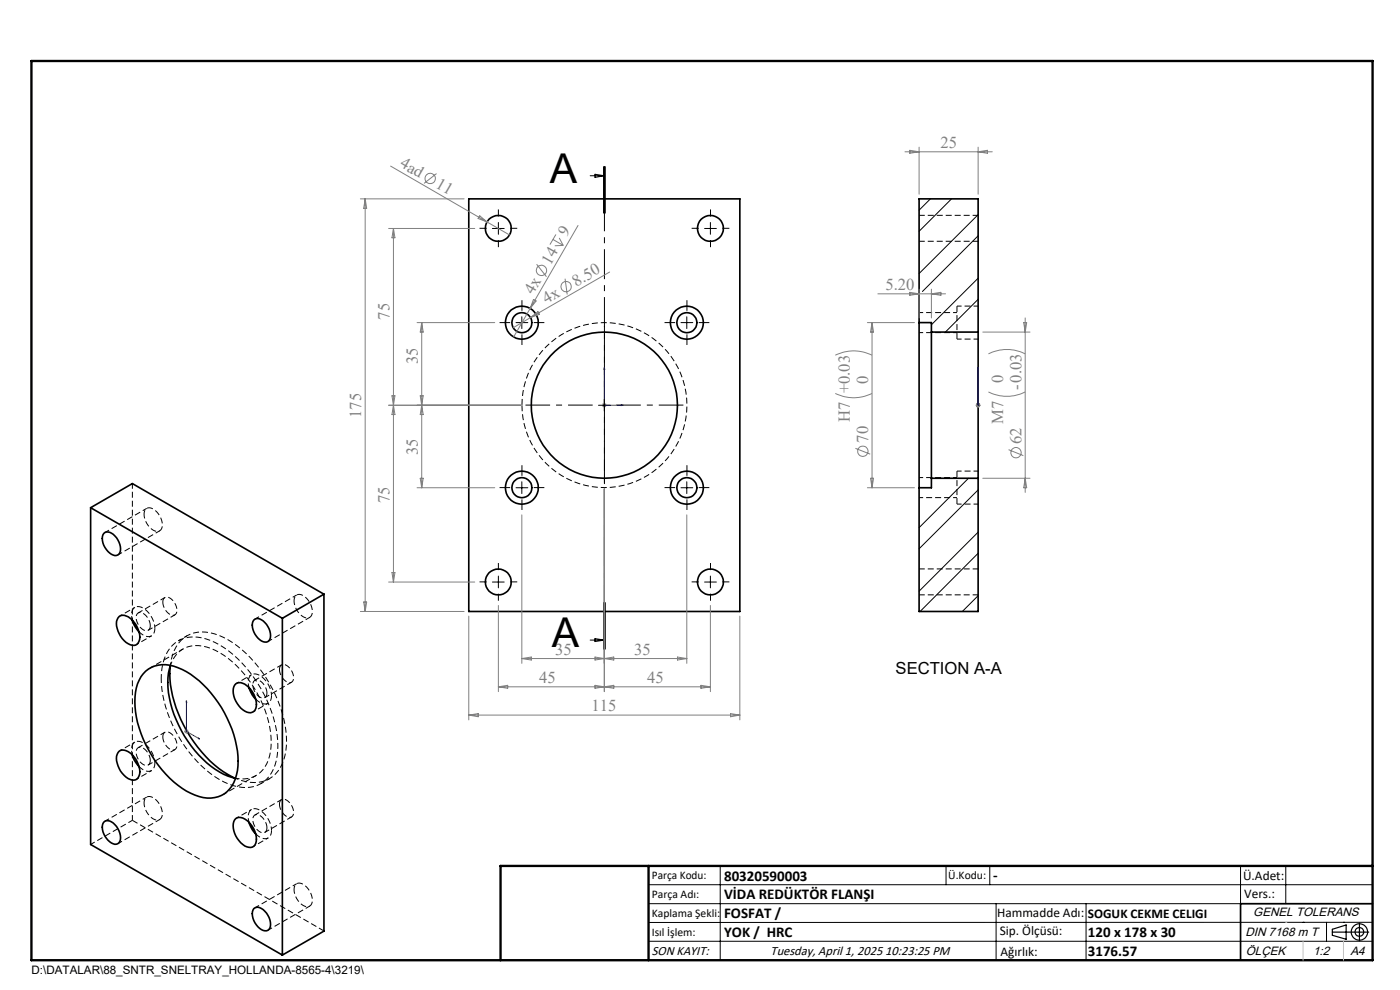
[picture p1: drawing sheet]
<svg xmlns="http://www.w3.org/2000/svg" width="297mm" height="210mm" viewBox="0 0 297 210" stroke-linecap="round" stroke-linejoin="round" font-family="sans-serif">
<path d="M203 64.9v7M110.7 85.9a17.5 17.5 0 0 1 25.9-15.3 17.5 17.5 0 0 1 1.2 30 17.5 17.5 0 0 1-27-13.3l-.1-1.4M203 99.9v7M31.9 132.7a.99 .99 0 0 1-.7 1.1 .99 .99 0 0 1-1.2-.4 2.64 2.64 0 0 1-.8-3.3 1.84 1.84 0 0 1 2.4 1.4l.3 1.2M34.5 127.7a.99 .99 0 0 1 .7-1 .99 .99 0 0 1 1.2 .4 2.64 2.64 0 0 1 .8 3.2 1.84 1.84 0 0 1-2.3-1.3l-.4-1.3M34.5 156.3a.99 .99 0 0 1 .7-1.1 .99 .99 0 0 1 1.2 .5 2.64 2.64 0 0 1 .8 3.2 1.84 1.84 0 0 1-2.3-1.3l-.4-1.3M56.6 147a.99 .99 0 0 1-.6 1.1 .99 .99 0 0 1-1.2-.5 2.64 2.64 0 0 1-.8-3.2 1.84 1.84 0 0 1 2.3 1.3l.3 1.3M59.3 142a.99 .99 0 0 1 .6-1.1 .99 .99 0 0 1 1.2 .5 2.64 2.64 0 0 1 .9 3.2 1.84 1.84 0 0 1-2.4-1.3l-.3-1.3M31.9 161.3a.99 .99 0 0 1-.7 1.1 .99 .99 0 0 1-1.2-.5 2.64 2.64 0 0 1-.8-3.2 1.84 1.84 0 0 1 2.4 1.3l.3 1.3M56.6 175.6a.99 .99 0 0 1-.6 1.1 .99 .99 0 0 1-1.2-.5 2.64 2.64 0 0 1-.8-3.2 1.84 1.84 0 0 1 2.3 1.3l.3 1.3M59.3 170.6a.99 .99 0 0 1 .6-1.1 .99 .99 0 0 1 1.2 .5 2.64 2.64 0 0 1 .9 3.2 1.84 1.84 0 0 1-2.4-1.3l-.3-1.3M68.7 197.5l-40.6-23.5" fill="none" stroke="#000" stroke-width=".21" stroke-dasharray="1.3 .6" stroke-linecap="butt"/>
<g fill="none" stroke="#000" stroke-width=".35">
<path d="M99.4 42.2h57.6v87.5h-57.6zM195 68.4v35.1M195 68.4v-26.2h12.5v28.2M195 68.4h2.6v2M197.6 70.4v31.1M197.6 70.4h9.9M207.5 70.4v31.1M19.2 107.7l40.7 23.5M19.2 107.7v71.4l40.7 23.5M19.2 107.7l8.9-5.1 40.6 23.4M22 113.2a1.59 1.59 0 0 1 2.4 .5 3.4 3.4 0 0 1 .9 3.8 1.34 1.34 0 0 1-2-.2 3.5 3.5 0 0 1-1.3-4.1zM197.6 101.5v2h-2.6"/>
<path d="M197.6 101.5h9.9M207.5 101.5v28.2h-12.5v-26.2M25.3 130.8a2.52 2.52 0 0 1 3.1 1.2 4.7 4.7 0 0 1 1.1 4 1.37 1.37 0 0 1-2.3 .6 5 5 0 0 1-2.3-5.2zM28 131.5l.5 1.1 1 1.4M53.8 131.5a1.38 1.38 0 0 1 2 .2 3.5 3.5 0 0 1 1.3 4.2 1.59 1.59 0 0 1-2.4-.5 3.4 3.4 0 0 1-.9-3.9zM59.9 131.2v71.4M68.7 126l-8.8 5.2M68.7 126v71.5l-8.8 5.1M25.3 159.3a2.52 2.52 0 0 1 3.1 1.2 4.7 4.7 0 0 1 1.1 4.1 1.39 1.39 0 0 1-2.3 .6 5.1 5.1 0 0 1-2.3-5.2zM30.9 142.4a6.7 6.7 0 0 1 7.8-.4 23.6 23.6 0 0 1 10.9 13.8 14.4 14.4 0 0 1 0 10.2 6 6 0 0 1-8.3 2.7 21.2 21.2 0 0 1-10.4-10.8 17.9 17.9 0 0 1-1.7-12.8 6.5 6.5 0 0 1 1.7-2.7zM36.1 141.2a25 25 0 0 0 5 16.2 22.2 22.2 0 0 0 8.8 7.7M36.2 141.1a17.4 17.4 0 0 0 1.7 12.8 21.7 21.7 0 0 0 10.5 10.7l1.6 .5"/>
<path d="M50 145.1a2.53 2.53 0 0 1 3.2 1.1 4.4 4.4 0 0 1 .9 4.5 1.66 1.66 0 0 1-2.6-.1 4.9 4.9 0 0 1-1.9-4.9zM52.8 145.8l.7 1.6 .8 .9M22 174.4a1.59 1.59 0 0 1 2.4 .5 3.4 3.4 0 0 1 .9 3.8 1.34 1.34 0 0 1-2-.1 3.5 3.5 0 0 1-1.3-4.2zM28 160.1l.5 1.1 1 1.4M50 173.6a2.5 2.5 0 0 1 3.2 1.2 4.3 4.3 0 0 1 .9 4.4 1.98 1.98 0 0 1-3-.4 4.5 4.5 0 0 1-1.3-4.9zM52.8 174.4l.7 1.6 .8 .9M53.8 192.7a1.43 1.43 0 0 1 2 .3 3.5 3.5 0 0 1 1.3 4.1 1.59 1.59 0 0 1-2.4-.5 3.4 3.4 0 0 1-.9-3.9zM291.2 191.7h-28v12"/>
<circle cx="105.7" cy="48.5" r="2.74"/>
<circle cx="150.7" cy="48.4" r="2.74"/>
<circle cx="110.7" cy="68.5" r="2.12"/>
<circle cx="110.7" cy="68.4" r="3.5"/>
<circle cx="145.7" cy="68.4" r="2.14"/>
<circle cx="145.7" cy="68.4" r="3.5"/>
<circle cx="128.2" cy="85.9" r="15.5"/>
<circle cx="110.7" cy="103.5" r="3.5"/>
<circle cx="110.7" cy="103.5" r="2.11"/>
<circle cx="145.7" cy="103.5" r="3.5"/>
<circle cx="145.7" cy="103.5" r="2.13"/>
<circle cx="105.7" cy="123.5" r="2.74"/>
<circle cx="150.7" cy="123.4" r="2.74"/>
</g>
<g fill="none" stroke="#000" stroke-width=".21" stroke-dasharray="1.3 .6" stroke-dashoffset=".4" stroke-linecap="butt">
<path d="M195 70.6h8M203 66.3h-8M30.6 109.1a1.19 1.19 0 0 1 .5-1.3 1.19 1.19 0 0 1 1.4 .2 3.9 3.9 0 0 1 1.8 4.1 1.27 1.27 0 0 1-2.2 .1l-.7-.7-.5-1-.3-1.4M195 105.6h8M203 101.3h-8M32.9 133.3a5.1 5.1 0 0 0-3.4-4.6 1.61 1.61 0 0 0-1.6 2.2l.2 .6M38.8 137.7l-7 4M62.4 127.5a1.19 1.19 0 0 1 .5-1.3 1.19 1.19 0 0 1 1.4 .1 3.9 3.9 0 0 1 1.8 4.2 1.27 1.27 0 0 1-2.2 .1l-1-1.2-.4-1-.1-.9M57.6 147.6a5.1 5.1 0 0 0-3.3-4.6 1.61 1.61 0 0 0-1.6 2.2l.1 .6M30.6 170.3a1.19 1.19 0 0 1 .5-1.2 1.19 1.19 0 0 1 1.4 .1 3.9 3.9 0 0 1 1.8 4.2 1.27 1.27 0 0 1-2.2 0l-.7-.7-.5-.9-.3-1.5M32.9 161.9a5.1 5.1 0 0 0-3.4-4.6 1.61 1.61 0 0 0-1.6 2.2l.2 .6M47.3 168.5l7-4"/>
<path d="M50 165.1a5.8 5.8 0 0 0 7.2-4.8 19.8 19.8 0 0 0-3.2-14.2 19.4 19.4 0 0 0-10.1-8.8 5.8 5.8 0 0 0-7.7 3.8M57.6 176.1a5.1 5.1 0 0 0-3.3-4.6 1.61 1.61 0 0 0-1.6 2.3l.1 .6M62.4 188.7a1.19 1.19 0 0 1 .5-1.3 1.19 1.19 0 0 1 1.4 .2 3.9 3.9 0 0 1 1.8 4.1 1.27 1.27 0 0 1-2.2 .1l-1-1.2-.4-1-.1-.9"/>
</g>
<g fill="none" stroke="#000" stroke-width=".21" stroke-dasharray="1.3 .6" stroke-dashoffset=".2" stroke-linecap="butt">
<path d="M28.1 102.6v71.4M29.5 134a2.25 2.25 0 0 0 2.8 .8 1.86 1.86 0 0 0 .6-1.5M31.4 133.7l5.7-3.3M35 126.7l-5.7 3.3M35 155.3l-5.7 3.3M54.3 148.3a2.25 2.25 0 0 0 2.7 .8 1.86 1.86 0 0 0 .6-1.5M56.2 148l5.6-3.3M59.7 141l-5.6 3.3M29.5 162.6a2.25 2.25 0 0 0 2.8 .8 1.86 1.86 0 0 0 .6-1.5M31.4 162.3l5.7-3.3M54.3 176.9a2.25 2.25 0 0 0 2.7 .8 1.86 1.86 0 0 0 .6-1.6M56.2 176.6l5.6-3.3"/>
<path d="M59.7 169.6l-5.6 3.3"/>
</g>
<g fill="none" stroke="#000" stroke-width=".21" stroke-dasharray="1.3 .6" stroke-dashoffset=".3" stroke-linecap="butt">
<path d="M203 71.9h4.5M207.5 64.9h-4.5M207.5 99.9h-4.5M25 117.7l8.9-5.1M31.1 107.8l-8.8 5.1M203 106.9h4.5M56.9 136.1l8.8-5.1M62.9 126.2l-8.8 5.1M34.2 143.9a8.8 8.8 0 0 1 3.6-8 8.7 8.7 0 0 1 8.8 .9 27.4 27.4 0 0 1 12.3 21.4 8.8 8.8 0 0 1-3.6 8 8.7 8.7 0 0 1-8.7-.8 27.4 27.4 0 0 1-12.4-21.5M19.2 179.1l8.9-5.1M25 178.9l8.9-5.1M31.1 169.1l-8.8 5.1"/>
<path d="M56.9 197.3l8.8-5.1M62.9 187.4l-8.8 5.1"/>
</g>
<path d="M39.7 134.9l-1.9 1M36.1 141.2a7.5 7.5 0 0 1 5-6.9 11.2 11.2 0 0 1 9.2 2.7 27.7 27.7 0 0 1 10.5 20.2 8.8 8.8 0 0 1-3.6 8 7.9 7.9 0 0 1-7.3-.1M55.3 166.2l1.9-1" fill="none" stroke="#000" stroke-width=".21" stroke-dasharray="1.3 .6" stroke-dashoffset=".5" stroke-linecap="butt"/>
<path d="M28.6 128.8l-3.1 1.9M28.9 136.7l3.2-1.8M28.6 157.4l-3.1 1.8M53.4 143.1l-3.2 1.8M53.7 151l3.2-1.8M28.9 165.3l3.2-1.8M53.4 171.7l-3.2 1.8M53.7 179.6l3.2-1.8" fill="none" stroke="#000" stroke-width=".21" stroke-dasharray="1.3 .6" stroke-dashoffset=".7" stroke-linecap="butt"/>
<path d="M195 51.2h12.5M207.5 45.7h-12.5M195 126.2h12.5M207.5 120.7h-12.5" fill="none" stroke="#000" stroke-width=".21" stroke-dasharray="1.3 .6" stroke-dashoffset=".1" stroke-linecap="butt"/>
<g fill="none" stroke="#000" stroke-width=".21">
<path d="M125.2 37.3h3M126.2 37l2 .3-2 .3zM128 35.3v10M128.2 35.3v10M128.4 35.3v10M104.5 48.5h2.5M105.7 47.2v2.5M149.5 48.5h2.5M150.7 47.2v2.5M197.4 42.2l-2.4 2.4M201.9 42.2l-6.9 6.9M207.5 45.5l-12.5 12.5"/>
<path d="M207.5 59l-9.9 9.9M207.5 50l-11.8 11.8M109.5 68.4h2.5M110.7 67.2v2.5M144.5 68.4h2.5M145.7 67.2v2.5M207.5 63.5l-6.9 6.9M127 86h2.5M128.2 84.7v2.5M109.5 103.5h2.5M110.7 102.2v2.5M144.5 103.5h2.5"/>
<path d="M145.7 102.2v2.5M205.5 101.5l-10.5 10.4M207.5 112.9l-12.5 12.5M207.5 103.9l-12.5 12.5M207.5 117.4l-12.3 12.3M104.5 123.5h2.5M105.7 122.2v2.5M125.2 135.8h3M126.2 135.5l2 .3-2 .3zM128 127.8v10M128.2 127.8v10M128.4 127.8v10z"/>
<path d="M149.5 123.5h2.5M150.7 122.2v2.5M207.5 126.4l-3.3 3.3M137.6 187.7h153.6M137.6 191.7h153.6M137.6 199.7h153.6M152.8 183.7v20M200.7 183.7v4M210 183.7v4M211.3 191.7v12M230.4 191.7v12M263.2 183.7v20"/>
<path d="M272.8 183.7v8M276.4 195.6h.1M281.4 195.6v4.1M285 195.6h.1M291.2 195.6l-153.6 .1"/>
</g>
<g fill="none" stroke="#808080" stroke-width=".21">
<path d="M82.9 35.2l25.2 14.6M92.6 36.8l-2.6 2.1M192 32.2h18.5M193 31.9l2 .3-2 .3zM195 31.2v10M207.5 31.2v10M207.5 32.2l2-.3v.6zM76.4 42.2h22.1M77.5 42.2v87.5M77.5 42.2l.3 2h-.6zM82.4 48.5h18.3M83.5 48.5v75"/>
<path d="M83.5 48.5l.3 1.9h-.7zM101.8 45.8l1.5 1.3-1.9-.8zM113.8 56l2.1 2.7M117.3 50.8l2.2 1.3M117.9 49.7l-1.2 2.2M118.6 50.5l.9 1.6M119.5 52.1h-1.8M119.9 59.1l.4 3.4M122.6 47.8l-13.6 23.7M129.3 57.7l-16.8 9.7M88.5 68.4h16.5M89.5 68.4l.3 2h-.7z"/>
<path d="M89.5 68.4v35.1M112.5 67.4l-3.6 2.1M112.5 67.4l1.6-1.3 .3 .6zM113.2 63.5l.5 .3-1.2 1.6zM177.2 75.3a8.7 8.7 0 0 1 7.8 0M184 68.4h10M185 68.4l.3 2h-.6zM185 68.4v35.1M186.2 62.3h14.4M193 62l2 .3-2 .3zM195 61.3v6.1M197.6 61.3v6.1"/>
<path d="M197.6 62.3l2-.3v.6zM208.5 70.4h10M209.7 75.1a8.7 8.7 0 0 1 7.8 0M217.2 68.4h.6l-.3 2zM217.5 67.4v37M82.4 86h28.1M83.1 84h.7l-.3 2zM83.5 86l.3 1.9h-.7zM89.1 84h.7l-.3 2zM89.5 86l.3 1.9h-.7zM127.7 86h1M127.8 85.6l.8 .7"/>
<path d="M128.2 85.4v1.1M128.6 85.6l-.8 .7M177.2 83.5a8.7 8.7 0 0 0 7.8 0M181.5 95.1l3.1 1.2M207 86h1M207.2 85.6l.7 .7M207.5 85.4v1.1M207.9 85.6l-.7 .7M209.7 83.1a8.7 8.7 0 0 0 7.8 0M214 95.4l3.1 1.3M88.5 103.5h16.5M89.1 101.5h.7l-.3 2z"/>
<path d="M110.7 109.2v31.5M128.2 103.7v43M145.7 109.2v31.5M184 103.5h10M184.7 101.5h.6l-.3 2zM208.5 101.5h10M217.5 101.5l.3 2h-.6zM76.4 129.7h22.1M77.2 127.7h.6l-.3 2zM82.4 123.5h18.3M83.1 121.5h.7l-.3 2zM99.4 130.7v22"/>
<path d="M105.7 128.4v18.3M110.7 139.7h35M110.7 139.7l2-.3v.6zM126.2 139.4v.6l4-.6v.6zM143.7 139.4l2 .3-2 .3zM150.7 128.4v18.3M157 130.7v22M39.1 155.1h.9M39.2 154.8l.7 .7M39.5 154.6v1M39.9 154.8l-.7 .7M99.4 151.7h57.6"/>
<path d="M99.4 151.7l2.1-.3v.6zM105.7 145.7h45M105.7 145.7l2-.3v.6zM126.2 145.4v.6l4-.6v.6zM148.7 145.4l2 .3-2 .3zM155 151.4l2 .3-2 .3z"/>
<circle cx="91.3" cy="37.8" r="1.1"/>
<circle cx="114.9" cy="57.3" r="1.1"/>
<circle cx="120.1" cy="60.8" r="1.09"/>
<circle cx="183" cy="95.7" r="1.09"/>
<circle cx="215.5" cy="96" r="1.09"/>
</g>
<g fill="none" stroke="#000" stroke-width=".25">
<path d="M282.6 197.7h7.8M282.6 197.1l3-.9v3l-3-.8zM288.4 195.8v3.8M106.2 203.7h185"/>
<circle cx="288.4" cy="197.7" r="1.74"/>
<circle cx="288.4" cy="197.7" r=".93"/>
</g>
<path d="M128.2 78l.1 .3h-.2zM128.2 78v8h4M207.5 78v.3v-.3M207.5 78v8M131.8 85.9l.4 .1h-.4zM207.5 85.9v.1zM207.5 86h.1M39.5 148.6l.1 .4-.1-.1zM39.5 148.6v6.5l2.9 1.7M42.1 156.5l.3 .3-.3-.1z" fill="none" stroke="#00f" stroke-width=".21"/>
<g fill="none" stroke="#000" stroke-width=".21" stroke-dasharray="15.2 1.3 1.3 1.3" stroke-linecap="butt">
<path d="M103.2 48.4h-1.5M105.7 45.9v-1.5M105.7 50.9v1.5M108.2 48.4h1.5M148.2 48.4h-1.5M150.7 45.9v-1.5M150.7 50.9v1.5M153.2 48.4h1.5M108.2 68.4h-2.2M110.7 65.9v-2.2M110.7 70.9v2.3M113.2 68.4h2.3"/>
<path d="M143.2 68.4h-2.2M145.7 65.9v-2.2M145.7 70.9v2.3M148.2 68.4h2.3M108.2 103.4h-2.2M110.7 100.9v-2.2M110.7 105.9v2.3M113.2 103.4h2.3M143.2 103.4h-2.2M145.7 100.9v-2.2M145.7 105.9v2.3M148.2 103.4h2.3"/>
<path d="M103.2 123.4h-1.5M105.7 120.9v-1.5M105.7 125.9v1.5M108.2 123.4h1.5M148.2 123.4h-1.5M150.7 120.9v-1.5M150.7 125.9v1.5M153.2 123.4h1.5"/>
</g>
<path d="M125.7 85.9h-14.2M128.2 83.4v-14.2M128.2 88.4v14.3M130.7 85.9h14.3" fill="none" stroke="#000" stroke-width=".21" stroke-dasharray="15.2 1.3 1.3 1.3" stroke-dashoffset="10" stroke-linecap="butt"/>
<path d="M128.2 35.3v102.5" fill="none" stroke="#000" stroke-width=".21" stroke-dasharray="6.3 1.3 1.3 1.3" stroke-dashoffset="2.7" stroke-linecap="butt"/>
<path d="M6.7 12.9h284.5v190.8h-284.5zM137.6 183.7v20M291.2 183.7h-185v20" fill="none" stroke="#000" stroke-width=".5"/>
<path d="M276.4 199.7v4M285 199.7v4" fill="none" stroke="#c0c0c0" stroke-width=".21"/>
<path d="M272.8 195.6h.1" fill="none" stroke="#c0c0c0" stroke-width=".25"/>
<g fill="#00f">
<path d="M131.8 85.9l.4 .1h-.4zM128.2 78l.1 .3h-.2z"/>
<path d="M42.1 156.5l.3 .3-.3-.1zM39.5 148.6l.1 .4-.1-.1zM207.5 85.9v.1zM207.5 78v.3zM207.5 85.9v.1zM207.5 78v.3z"/>
</g>
<g font-size="8.7">
<text x="116.6" y="38.9">A</text>
<text x="117.1" y="137.3">A</text>
</g>
<g font-size="3.5" fill="#808080">
<text x="84.7" y="35.3" transform="rotate(30 84.7 35.3)">4ad</text>
<text x="199.5" y="31.3">25</text>
<text x="92.3" y="39.7" transform="rotate(30 92.3 39.7)">11</text>
<text x="120.3" y="50.3" transform="rotate(-60 120.3 50.3)">9</text>
<text x="116.8" y="56.3" transform="rotate(-60 116.8 56.3)">14</text>
<text x="113.1" y="62.6" transform="rotate(-60 113.1 62.6)">4x</text>
<text x="116" y="64.5" transform="rotate(-30 116 64.5)">4x</text>
<text x="122.2" y="60.8" transform="rotate(-30 122.2 60.8)">8.50</text>
<text x="187.8" y="61.5">5.20</text>
<text x="82.6" y="67.8" transform="rotate(-90 82.6 67.8)">75</text>
<text x="88.6" y="77.3" transform="rotate(-90 88.6 77.3)">35</text>
<text x="184.2" y="81.5" transform="rotate(-90 184.2 81.5)">0</text>
<text x="212.8" y="81.2" transform="rotate(-90 212.8 81.2)">0</text>
<text x="216.7" y="82.7" transform="rotate(-90 216.7 82.7)">-0.03</text>
<text x="76.6" y="88.6" transform="rotate(-90 76.6 88.6)">175</text>
<text x="180.3" y="89.6" transform="rotate(-90 180.3 89.6)">H7 +0.03</text>
<text x="212.8" y="89.9" transform="rotate(-90 212.8 89.9)">M7</text>
<text x="184.2" y="93.9" transform="rotate(-90 184.2 93.9)">70</text>
<text x="216.7" y="94.2" transform="rotate(-90 216.7 94.2)">62</text>
<text x="88.6" y="96.6" transform="rotate(-90 88.6 96.6)">35</text>
<text x="82.6" y="106.8" transform="rotate(-90 82.6 106.8)">75</text>
<text x="117.8" y="138.8">35</text>
<text x="134.5" y="138.8">35</text>
<text x="114.4" y="144.8">45</text>
<text x="137.3" y="144.8">45</text>
<text x="125.5" y="150.8">115</text>
</g>
<text font-size="3.5" x="190" y="142.9">SECTION A-A</text>
<g font-size="3.2">
<text x="153.6" y="190.8">VİDA REDÜKTÖR FLANŞI</text>
<text x="153.6" y="186.8">80320590003</text>
<text x="210.7" y="186.6">-</text>
<text x="153.6" y="194.8">FOSFAT /</text>
<text x="153.6" y="198.8">YOK / HRC</text>
<text x="230.8" y="198.7">120 x 178 x 30</text>
<text x="230.8" y="202.8">3176.57</text>
</g>
<g font-size="2.8">
<text x="263.7" y="186.7">Ü.Adet:</text>
<text x="263.9" y="190.5">Vers.:</text>
<text x="211.5" y="194.5">Hammadde Adı:</text>
<text x="230.8" y="194.7">SOGUK CEKME CELIGI</text>
<text x="138.3" y="202.6">SON KAYIT:</text>
<text x="163.5" y="202.6">Tuesday, April 1, 2025 10:23:25 PM</text>
<text x="212.1" y="198.4">Sip. Ölçüsü:</text>
<text x="212.2" y="202.7">Ağırlık:</text>
</g>
<g font-size="2.6">
<text x="265.9" y="194.4">GENEL TOLERANS</text>
<text x="264.2" y="198.5">DIN 7168 m T</text>
<text x="264.3" y="202.6">ÖLÇEK</text>
<text x="278.5" y="202.6">1:2</text>
<text x="286.5" y="202.6">A4</text>
</g>
<g font-size="2.5">
<text x="138.3" y="186.4">Parça Kodu:</text>
<text x="138.3" y="190.5">Parça Adı:</text>
<text x="201.2" y="186.5">Ü.Kodu:</text>
<text x="138.3" y="194.5">Kaplama Şekli:</text>
<text x="138.3" y="198.6">Isıl İşlem:</text>
<text x="6.7" y="206.7">D:\DATALAR\88_SNTR_SNELTRAY_HOLLANDA-8565-4\3219\</text>
</g>
</svg>
